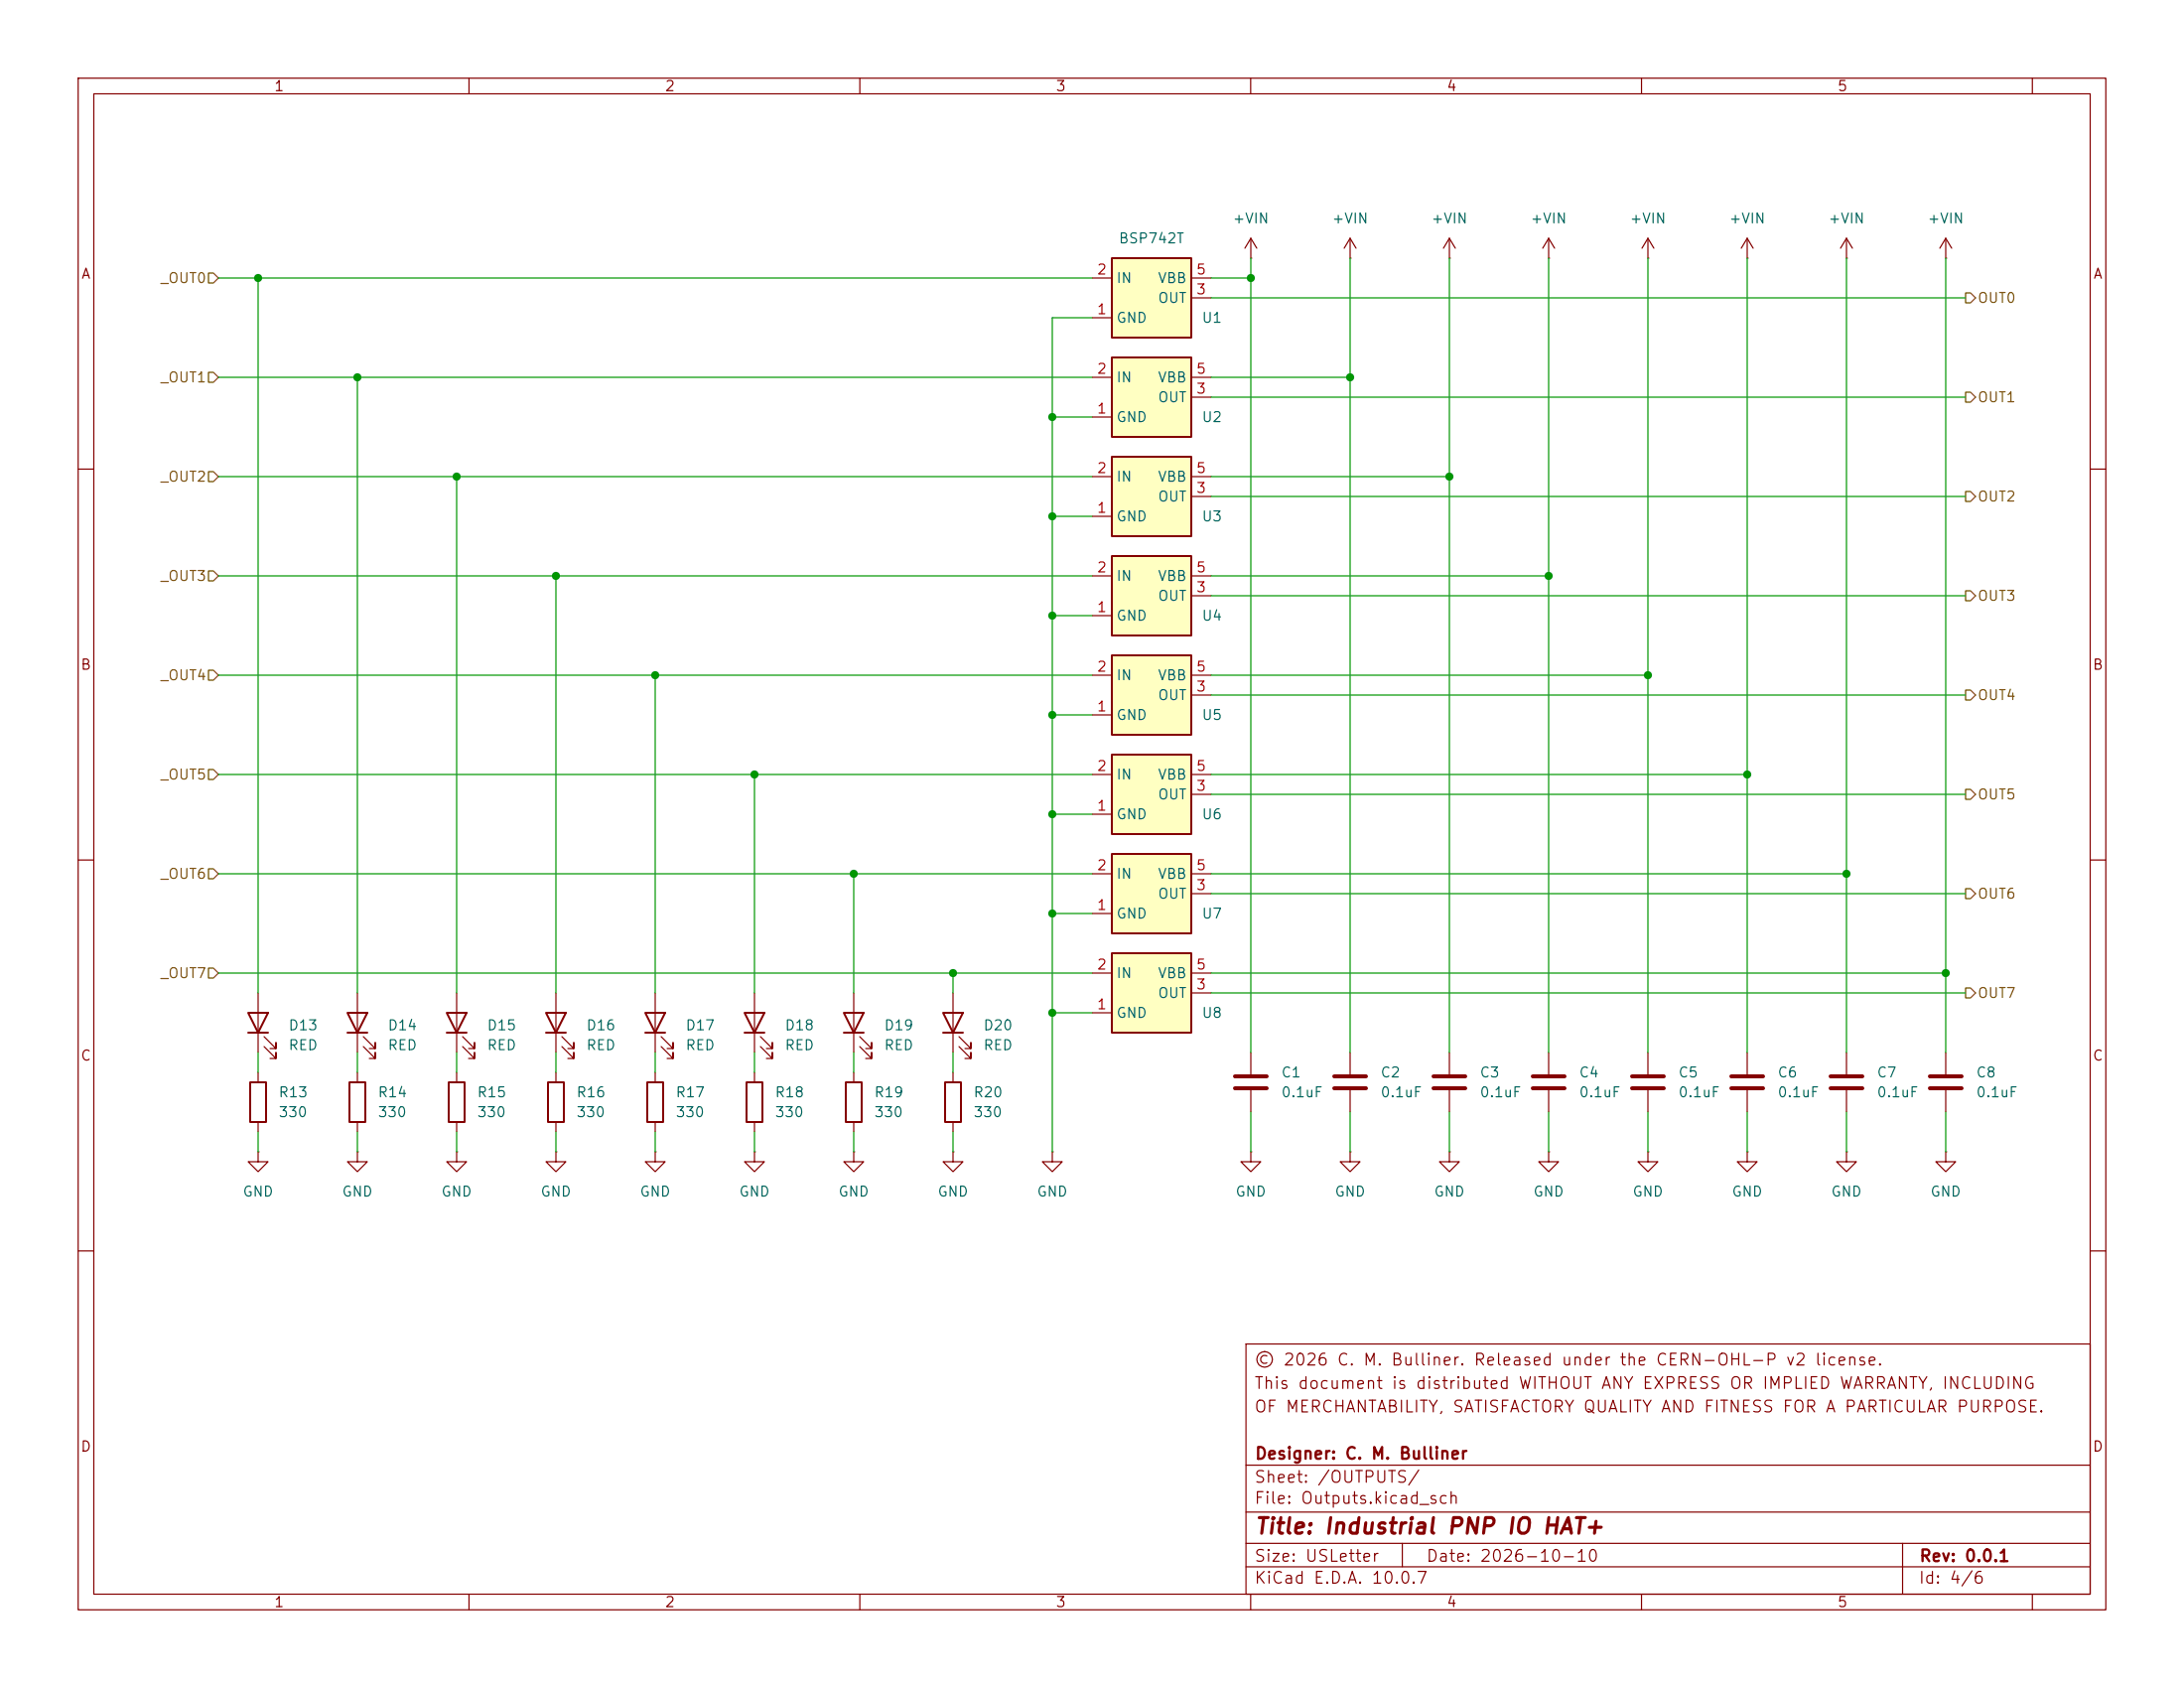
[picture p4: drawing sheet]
<svg xmlns="http://www.w3.org/2000/svg" width="279mm" height="216mm" viewBox="0 0 279 216" stroke-linecap="round" stroke-linejoin="round" font-family="sans-serif">
<g fill="none" stroke="#840000" stroke-width=".15">
<path d="M10 10h259.4v195.9h-259.4zM12 12h255.4v191.9h-255.4zM60 10v2M110 10v2M160 10v2M210 10v2M260 10v2M10 60h2M267.4 60h2M10 110h2M267.4 110h2M33 127v7.6"/>
<path d="M33 137.2v1.2M33.8 133.9l1.5 1.5v-.8v.8h-.8M33.8 132.6l1.5 1.5v-.7v.7h-.8M45.7 127v7.6M45.7 137.2v1.2M46.5 133.9l1.5 1.5v-.8v.8h-.8M46.5 132.6l1.5 1.5v-.7v.7h-.8M58.4 127v7.6M59.2 133.9l1.5 1.5v-.8v.8h-.8M59.2 132.6l1.5 1.5v-.7v.7h-.8M71.1 127v7.6M71.1 137.2v1.2"/>
<path d="M71.9 133.9l1.5 1.5v-.8v.8h-.8M71.9 132.6l1.5 1.5v-.7v.7h-.8M83.8 127v7.6M83.8 137.2v1.2M84.6 133.9l1.5 1.5v-.8v.8h-.8M84.6 132.6l1.5 1.5v-.7v.7h-.8M96.5 127v7.6M96.5 137.2v1.2M97.3 133.9l1.5 1.5v-.8v.8h-.8M97.3 132.6l1.5 1.5v-.7v.7h-.8M109.2 127v7.6M109.2 137.2v1.2"/>
<path d="M110 133.9l1.5 1.5v-.8v.8h-.8M110 132.6l1.5 1.5v-.7v.7h-.8M121.9 127v7.6M121.9 137.2v1.2M122.7 133.9l1.5 1.5v-.8v.8h-.8M122.7 132.6l1.5 1.5v-.7v.7h-.8M160 134.6v2.8M160 139.4v2.8M172.7 134.6v2.8M172.7 139.4v2.8M185.4 134.6v2.8M185.4 139.4v2.8"/>
<path d="M198.1 134.6v2.8M198.1 139.4v2.8M210.8 134.6v2.8M210.8 139.4v2.8M223.5 134.6v2.8M223.5 139.4v2.8M33 147.3v1.3h1.3l-1.3 1.3-1.3-1.3h1.3M33 147.3h.1M33 143.5v1.3M45.7 143.5v1.3M71.1 147.3v1.3h1.3l-1.3 1.3-1.3-1.3h1.3M71.1 147.3h.1"/>
<path d="M71.1 143.5v1.3M83.8 147.3v1.3h1.3l-1.3 1.3-1.3-1.3h1.3M83.8 147.3h.1M83.8 143.5v1.3M96.5 147.3v1.3h1.3l-1.3 1.3-1.3-1.3h1.3M96.5 147.3h.1M96.5 143.5v1.3M109.2 147.3v1.3h1.3l-1.3 1.3-1.3-1.3h1.3M109.2 147.3h.1M109.2 143.5v1.3M121.9 147.3v1.3h1.3l-1.3 1.3-1.3-1.3h1.3M121.9 147.3h.1"/>
<path d="M121.9 143.5v1.3M134.6 147.3v1.3h1.3l-1.3 1.3-1.3-1.3h1.3M134.6 147.3h.1M172.7 147.3v1.3h1.3l-1.3 1.3-1.3-1.3h1.3M172.7 147.3h.1M185.4 147.3v1.3h1.3l-1.3 1.3-1.3-1.3h1.3M185.4 147.3h.1M198.1 147.3v1.3h1.3l-1.3 1.3-1.3-1.3h1.3M198.1 147.3h.1M210.8 147.3v1.3h1.3l-1.3 1.3-1.3-1.3h1.3M210.8 147.3h.1M223.5 147.3v1.3h1.3l-1.3 1.3-1.3-1.3h1.3"/>
<path d="M223.5 147.3h.1M10 160h2M159.4 171.9h108v32h-108zM267.4 160h2M159.4 197.4h108M159.4 193.4h108M159.4 187.4h108M179.4 197.4v3M243.4 197.4v6.5M60 203.9v2M110 203.9v2M159.4 200.4h108"/>
<path d="M160 203.9v2M210 203.9v2M260 203.9v2"/>
</g>
<g fill="none" stroke="#840000" stroke-width=".25">
<path d="M31.7 129.5h2.6l-1.3 2.6zM31.7 132.1h2.6M32 138.4h2v5.1h-2zM44.4 129.5h2.6l-1.3 2.6zM44.4 132.1h2.6M44.7 138.4h2v5.1h-2zM57.1 129.5h2.6l-1.3 2.6zM57.1 132.1h2.6M69.8 129.5h2.6l-1.3 2.6zM69.8 132.1h2.6M70.1 138.4h2v5.1h-2zM82.5 129.5h2.6l-1.3 2.6z"/>
<path d="M82.5 132.1h2.6M82.8 138.4h2v5.1h-2zM95.2 129.5h2.6l-1.3 2.6zM95.2 132.1h2.6M95.5 138.4h2v5.1h-2zM107.9 129.5h2.6l-1.3 2.6zM107.9 132.1h2.6M108.2 138.4h2v5.1h-2zM120.6 129.5h2.6l-1.3 2.6zM120.6 132.1h2.6M120.9 138.4h2v5.1h-2z"/>
</g>
<path d="M158 137.7h4.1M158 139.2h4.1M170.7 137.7h4.1M170.7 139.2h4.1M183.4 137.7h4.1M183.4 139.2h4.1M196.1 137.7h4.1M196.1 139.2h4.1M208.8 137.7h4.1M208.8 139.2h4.1M221.5 137.7h4.1M221.5 139.2h4.1" fill="none" stroke="#840000" stroke-width=".51"/>
<path d="M142.2 45.7h10.2v10.2h-10.2z" fill="#ffffc2"/>
<path d="M142.2 45.7h10.2v10.2h-10.2z" fill="none" stroke="#840000" stroke-width=".25"/>
<path d="M139.7 53.3h2.5M139.7 48.3h2.5M152.4 48.3h2.5M152.4 50.8h2.5M160 147.3v1.3h1.3l-1.3 1.3-1.3-1.3h1.3M160 147.3h.1" fill="none" stroke="#840000" stroke-width=".15"/>
<path d="M142.2 109.2h10.2v10.2h-10.2z" fill="#ffffc2"/>
<path d="M142.2 109.2h10.2v10.2h-10.2z" fill="none" stroke="#840000" stroke-width=".25"/>
<path d="M139.7 116.8h2.5M139.7 111.8h2.5M152.4 111.8h2.5M152.4 114.3h2.5" fill="none" stroke="#840000" stroke-width=".15"/>
<path d="M142.2 121.9h10.2v10.2h-10.2z" fill="#ffffc2"/>
<path d="M142.2 121.9h10.2v10.2h-10.2z" fill="none" stroke="#840000" stroke-width=".25"/>
<path d="M139.7 129.5h2.5M139.7 124.5h2.5M152.4 124.5h2.5M152.4 127h2.5" fill="none" stroke="#840000" stroke-width=".15"/>
<path d="M142.2 96.5h10.2v10.2h-10.2z" fill="#ffffc2"/>
<path d="M142.2 96.5h10.2v10.2h-10.2z" fill="none" stroke="#840000" stroke-width=".25"/>
<g fill="none" stroke="#840000" stroke-width=".15">
<path d="M139.7 99.1h2.5M152.4 99.1h2.5M139.7 104.1h2.5M152.4 101.6h2.5M236.2 134.6v2.8M236.2 139.4v2.8M248.9 134.6v2.8M248.9 139.4v2.8M45.7 147.3v1.3h1.3l-1.3 1.3-1.3-1.3h1.3M45.7 147.3h.1M236.2 147.3v1.3h1.3l-1.3 1.3-1.3-1.3h1.3M236.2 147.3h.1"/>
<path d="M248.9 147.3v1.3h1.3l-1.3 1.3-1.3-1.3h1.3M248.9 147.3h.1"/>
</g>
<path d="M234.2 137.7h4.1M234.2 139.2h4.1M246.9 137.7h4.1M246.9 139.2h4.1" fill="none" stroke="#840000" stroke-width=".51"/>
<path d="M142.2 83.8h10.2v10.2h-10.2z" fill="#ffffc2"/>
<path d="M142.2 83.8h10.2v10.2h-10.2z" fill="none" stroke="#840000" stroke-width=".25"/>
<path d="M139.7 91.4h2.5M139.7 86.4h2.5M152.4 86.4h2.5M152.4 88.9h2.5" fill="none" stroke="#840000" stroke-width=".15"/>
<path d="M142.2 71.1h10.2v10.2h-10.2z" fill="#ffffc2"/>
<path d="M142.2 71.1h10.2v10.2h-10.2z" fill="none" stroke="#840000" stroke-width=".25"/>
<path d="M139.7 78.7h2.5M139.7 73.7h2.5M152.4 73.7h2.5M152.4 76.2h2.5" fill="none" stroke="#840000" stroke-width=".15"/>
<path d="M142.2 33h10.2v10.2h-10.2z" fill="#ffffc2"/>
<path d="M142.2 33h10.2v10.2h-10.2z" fill="none" stroke="#840000" stroke-width=".25"/>
<g fill="none" stroke="#840000" stroke-width=".15">
<path d="M139.7 35.6h2.5M152.4 35.6h2.5M152.4 38.1h2.5M160 33h.1M160 30.5l-.7 1.3M160 30.5l.8 1.3M160 30.5v2.5M172.7 33h.1M172.7 30.5l-.7 1.3M172.7 30.5l.8 1.3M172.7 30.5v2.5M185.4 33h.1"/>
<path d="M185.4 30.5l-.7 1.3M185.4 30.5l.8 1.3M185.4 30.5v2.5M139.7 40.6h2.5"/>
</g>
<path d="M142.2 58.4h10.2v10.2h-10.2z" fill="#ffffc2"/>
<path d="M142.2 58.4h10.2v10.2h-10.2zM57.4 138.4h2v5.1h-2z" fill="none" stroke="#840000" stroke-width=".25"/>
<g fill="none" stroke="#840000" stroke-width=".15">
<path d="M198.1 33h.1M198.1 30.5l-.7 1.3M198.1 30.5l.8 1.3M198.1 30.5v2.5M210.8 33h.1M210.8 30.5l-.7 1.3M210.8 30.5l.8 1.3M210.8 30.5v2.5M223.5 33h.1M223.5 30.5l-.7 1.3M223.5 30.5l.8 1.3M223.5 30.5v2.5"/>
<path d="M236.2 33h.1M236.2 30.5l-.7 1.3M236.2 30.5l.8 1.3M236.2 30.5v2.5M248.9 33h.1M248.9 30.5l-.7 1.3M248.9 30.5l.8 1.3M248.9 30.5v2.5M139.7 66h2.5M139.7 61h2.5M152.4 61h2.5M152.4 63.5h2.5"/>
<path d="M58.4 137.2v1.2M58.4 147.3v1.3h1.3l-1.3 1.3-1.3-1.3h1.3M58.4 147.3h.1M58.4 143.5v1.3"/>
</g>
<g fill="none" stroke="#725600" stroke-width=".15">
<path d="M26.7 34.9h.6l.6 .7-.6 .6h-.6zM251.5 37.5h.6l.6 .6-.6 .6h-.6zM26.7 47.6h.6l.6 .7-.6 .6h-.6zM251.5 50.2h.6l.6 .6-.6 .6h-.6zM26.7 60.3h.6l.6 .7-.6 .6h-.6zM26.7 73h.6l.6 .7-.6 .6h-.6zM251.5 62.9h.6l.6 .6-.6 .6h-.6zM251.5 75.6h.6l.6 .6-.6 .6h-.6zM26.7 98.4h.6l.6 .7-.6 .6h-.6zM26.7 85.7h.6l.6 .7-.6 .6h-.6zM251.5 88.3h.6l.6 .6-.6 .6h-.6zM26.7 111.1h.6l.6 .7-.6 .6h-.6z"/>
<path d="M251.5 101h.6l.6 .6-.6 .6h-.6zM251.5 113.7h.6l.6 .6-.6 .6h-.6zM26.7 123.8h.6l.6 .7-.6 .6h-.6zM251.5 126.4h.6l.6 .6-.6 .6h-.6z"/>
</g>
<g fill="none" stroke="#009600" stroke-width=".15">
<path d="M27.9 35.6h111.8M33 35.6v91.4M154.9 38.1h96.6M154.9 35.6h5.1M160 33v101.6M172.7 33v101.6M185.4 33v101.6M198.1 33v101.6M210.8 33v101.6M223.5 33v101.6M236.2 33v101.6M248.9 33v101.6"/>
<path d="M27.9 48.3h111.8M45.7 48.3v78.7M134.6 53.3h5.1M139.7 40.6h-5.1v106.7M154.9 50.8h96.6M154.9 48.3h17.8M27.9 73.7h111.8M27.9 61h111.8M58.4 61v66M71.1 73.7v53.3M134.6 78.7h5.1M134.6 66h5.1"/>
<path d="M154.9 76.2h96.6M154.9 63.5h96.6M154.9 73.7h43.2M154.9 61h30.5M27.9 86.4h111.8M27.9 99.1h111.8M83.8 86.4v40.6M96.5 99.1v27.9M134.6 91.4h5.1M154.9 88.9h96.6M154.9 86.4h55.9M154.9 99.1h68.6"/>
<path d="M27.9 111.8h111.8M109.2 111.8v15.2M134.6 104.1h5.1M134.6 116.8h5.1M154.9 111.8h81.3M154.9 114.3h96.6M154.9 101.6h96.6M27.9 124.5h111.8M33 134.6v2.6M45.7 134.6v2.6M58.4 134.6v2.6M71.1 134.6v2.6"/>
<path d="M83.8 134.6v2.6M96.5 134.6v2.6M109.2 134.6v2.6M121.9 124.5v2.5M121.9 134.6v2.6M134.6 129.5h5.1M154.9 124.5h94M154.9 127h96.6M33 144.8v2.5M45.7 144.8v2.5M58.4 144.8v2.5M71.1 144.8v2.5"/>
<path d="M83.8 144.8v2.5M96.5 144.8v2.5M109.2 144.8v2.5M121.9 144.8v2.5M160 142.2v5.1M172.7 142.2v5.1M185.4 142.2v5.1M198.1 142.2v5.1M210.8 142.2v5.1M223.5 142.2v5.1M236.2 142.2v5.1M248.9 142.2v5.1"/>
</g>
<g fill="#009600" stroke="#009600" stroke-width=".13">
<circle cx="198.1" cy="73.7" r=".46"/>
<circle cx="58.4" cy="61" r=".46"/>
<circle cx="33" cy="35.6" r=".46"/>
<circle cx="134.6" cy="91.4" r=".46"/>
<circle cx="83.8" cy="86.4" r=".46"/>
<circle cx="96.5" cy="99.1" r=".46"/>
<circle cx="134.6" cy="78.7" r=".46"/>
<circle cx="134.6" cy="66" r=".46"/>
<circle cx="134.6" cy="53.3" r=".46"/>
<circle cx="45.7" cy="48.3" r=".46"/>
<circle cx="71.1" cy="73.7" r=".46"/>
<circle cx="109.2" cy="111.8" r=".46"/>
<circle cx="134.6" cy="129.5" r=".46"/>
<circle cx="121.9" cy="124.5" r=".46"/>
<circle cx="248.9" cy="124.5" r=".46"/>
<circle cx="210.8" cy="86.4" r=".46"/>
<circle cx="223.5" cy="99.1" r=".46"/>
<circle cx="236.2" cy="111.8" r=".46"/>
<circle cx="134.6" cy="116.8" r=".46"/>
<circle cx="134.6" cy="104.1" r=".46"/>
<circle cx="160" cy="35.6" r=".46"/>
<circle cx="185.4" cy="61" r=".46"/>
<circle cx="172.7" cy="48.3" r=".46"/>
</g>
<text font-size="2" fill="#840000" x="160.4" y="196.7">Title: Industrial PNP IO HAT+</text>
<g font-size="1.5" fill="#840000">
<text x="160.4" y="178">This document is distributed WITHOUT ANY EXPRESS OR IMPLIED WARRANTY, INCLUDING</text>
<text x="160.4" y="175">© 2026 C. M. Bulliner. Released under the CERN-OHL-P v2 license.</text>
<text x="160.4" y="181">OF MERCHANTABILITY, SATISFACTORY QUALITY AND FITNESS FOR A PARTICULAR PURPOSE.</text>
<text x="160.4" y="190">Sheet: /OUTPUTS/</text>
<text x="160.4" y="187">Designer: C. M. Bulliner</text>
<text x="160.4" y="192.7">File: Outputs.kicad_sch</text>
<text x="160.4" y="202.9">KiCad E.D.A. 10.0.7</text>
<text x="160.4" y="200.1">Size: USLetter</text>
<text x="182.4" y="200.1">Date: 2026-10-10</text>
<text x="245.4" y="202.9">Id: 4/6</text>
<text x="245.4" y="200.1">Rev: 0.0.1</text>
</g>
<g font-size="1.3" fill="#840000">
<text x="35" y="12">1</text>
<text x="85" y="12">2</text>
<text x="135" y="12">3</text>
<text x="185" y="12">4</text>
<text x="235" y="12">5</text>
<text x="10.3" y="36">A</text>
<text x="267.7" y="36">A</text>
<text x="10.2" y="86">B</text>
<text x="267.6" y="86">B</text>
<text x="10.2" y="136">C</text>
<text x="267.6" y="136">C</text>
<text x="10.2" y="186">D</text>
<text x="267.6" y="186">D</text>
<text x="35" y="205.9">1</text>
<text x="85" y="205.9">2</text>
<text x="135" y="205.9">3</text>
<text x="185" y="205.9">4</text>
<text x="235" y="205.9">5</text>
</g>
<g font-size="1.3" fill="#006464">
<text x="157.6" y="28.9">+VIN</text>
<text x="170.3" y="28.9">+VIN</text>
<text x="183" y="28.9">+VIN</text>
<text x="195.7" y="28.9">+VIN</text>
<text x="208.4" y="28.9">+VIN</text>
<text x="221.1" y="28.9">+VIN</text>
<text x="233.8" y="28.9">+VIN</text>
<text x="246.5" y="28.9">+VIN</text>
<text x="143" y="31.4">BSP742T</text>
<text x="142.7" y="41.6">GND</text>
<text x="142.7" y="36.5">IN</text>
<text x="148" y="39.1">OUT</text>
<text x="148" y="36.5">VBB</text>
<text x="153.7" y="41.6">U1</text>
<text x="142.7" y="49.2">IN</text>
<text x="148" y="51.8">OUT</text>
<text x="148" y="49.2">VBB</text>
<text x="142.7" y="54.3">GND</text>
<text x="153.7" y="54.3">U2</text>
<text x="142.7" y="61.9">IN</text>
<text x="148" y="64.5">OUT</text>
<text x="148" y="61.9">VBB</text>
<text x="142.7" y="67">GND</text>
<text x="153.7" y="67">U3</text>
<text x="142.7" y="74.6">IN</text>
<text x="148" y="77.2">OUT</text>
<text x="148" y="74.6">VBB</text>
<text x="142.7" y="79.7">GND</text>
<text x="153.7" y="79.7">U4</text>
<text x="142.7" y="87.3">IN</text>
<text x="148" y="89.9">OUT</text>
<text x="148" y="87.3">VBB</text>
<text x="142.7" y="92.4">GND</text>
<text x="153.7" y="92.4">U5</text>
<text x="142.7" y="100">IN</text>
<text x="148" y="100">VBB</text>
<text x="142.7" y="105.1">GND</text>
<text x="148" y="102.6">OUT</text>
<text x="153.7" y="105.1">U6</text>
<text x="142.7" y="112.7">IN</text>
<text x="148" y="112.7">VBB</text>
<text x="142.7" y="117.8">GND</text>
<text x="148" y="115.3">OUT</text>
<text x="153.7" y="117.8">U7</text>
<text x="142.7" y="125.4">IN</text>
<text x="148" y="125.4">VBB</text>
<text x="142.7" y="130.5">GND</text>
<text x="148" y="128">OUT</text>
<text x="153.7" y="130.5">U8</text>
<text x="36.8" y="132.1">D13</text>
<text x="36.8" y="134.6">RED</text>
<text x="49.5" y="132.1">D14</text>
<text x="49.5" y="134.6">RED</text>
<text x="62.2" y="132.1">D15</text>
<text x="62.2" y="134.6">RED</text>
<text x="74.9" y="132.1">D16</text>
<text x="74.9" y="134.6">RED</text>
<text x="87.6" y="132.1">D17</text>
<text x="87.6" y="134.6">RED</text>
<text x="100.3" y="132.1">D18</text>
<text x="100.3" y="134.6">RED</text>
<text x="113" y="132.1">D19</text>
<text x="113" y="134.6">RED</text>
<text x="125.7" y="132.1">D20</text>
<text x="125.7" y="134.6">RED</text>
<text x="35.5" y="140.7">R13</text>
<text x="35.5" y="143.2">330</text>
<text x="48.2" y="140.7">R14</text>
<text x="48.2" y="143.2">330</text>
<text x="60.9" y="140.7">R15</text>
<text x="60.9" y="143.2">330</text>
<text x="73.6" y="140.7">R16</text>
<text x="73.6" y="143.2">330</text>
<text x="86.3" y="140.7">R17</text>
<text x="86.3" y="143.2">330</text>
<text x="99" y="140.7">R18</text>
<text x="99" y="143.2">330</text>
<text x="111.7" y="140.7">R19</text>
<text x="111.7" y="143.2">330</text>
<text x="124.4" y="140.7">R20</text>
<text x="124.4" y="143.2">330</text>
<text x="163.8" y="138.1">C1</text>
<text x="163.8" y="140.7">0.1uF</text>
<text x="176.5" y="138.1">C2</text>
<text x="176.5" y="140.7">0.1uF</text>
<text x="189.2" y="138.1">C3</text>
<text x="189.2" y="140.7">0.1uF</text>
<text x="201.9" y="138.1">C4</text>
<text x="201.9" y="140.7">0.1uF</text>
<text x="214.6" y="138.1">C5</text>
<text x="214.6" y="140.7">0.1uF</text>
<text x="227.3" y="138.1">C6</text>
<text x="227.3" y="140.7">0.1uF</text>
<text x="240" y="138.1">C7</text>
<text x="240" y="140.7">0.1uF</text>
<text x="252.7" y="138.1">C8</text>
<text x="252.7" y="140.7">0.1uF</text>
<text x="31" y="153.4">GND</text>
<text x="43.7" y="153.4">GND</text>
<text x="56.4" y="153.4">GND</text>
<text x="69.1" y="153.4">GND</text>
<text x="81.8" y="153.4">GND</text>
<text x="94.5" y="153.4">GND</text>
<text x="107.2" y="153.4">GND</text>
<text x="119.9" y="153.4">GND</text>
<text x="132.6" y="153.4">GND</text>
<text x="158" y="153.4">GND</text>
<text x="170.7" y="153.4">GND</text>
<text x="183.4" y="153.4">GND</text>
<text x="196.1" y="153.4">GND</text>
<text x="208.8" y="153.4">GND</text>
<text x="221.5" y="153.4">GND</text>
<text x="234.2" y="153.4">GND</text>
<text x="246.9" y="153.4">GND</text>
</g>
<g font-size="1.3" fill="#a90000">
<text x="140.2" y="35.4">2</text>
<text x="152.9" y="35.4">5</text>
<text x="140.2" y="40.5">1</text>
<text x="152.9" y="38">3</text>
<text x="140.2" y="53.2">1</text>
<text x="140.2" y="48.1">2</text>
<text x="152.9" y="50.7">3</text>
<text x="152.9" y="48.1">5</text>
<text x="140.2" y="65.9">1</text>
<text x="140.2" y="60.8">2</text>
<text x="152.9" y="63.4">3</text>
<text x="152.9" y="60.8">5</text>
<text x="140.2" y="73.5">2</text>
<text x="152.9" y="76.1">3</text>
<text x="152.9" y="73.5">5</text>
<text x="140.2" y="78.6">1</text>
<text x="140.2" y="86.2">2</text>
<text x="152.9" y="88.8">3</text>
<text x="152.9" y="86.2">5</text>
<text x="140.2" y="91.3">1</text>
<text x="140.2" y="98.9">2</text>
<text x="152.9" y="101.5">3</text>
<text x="152.9" y="98.9">5</text>
<text x="140.2" y="104">1</text>
<text x="140.2" y="111.6">2</text>
<text x="152.9" y="111.6">5</text>
<text x="140.2" y="116.7">1</text>
<text x="152.9" y="114.2">3</text>
<text x="140.2" y="124.3">2</text>
<text x="152.9" y="124.3">5</text>
<text x="140.2" y="129.4">1</text>
<text x="152.9" y="126.9">3</text>
</g>
<g font-size="1.3" fill="#725600">
<text x="20.4" y="36.5">_OUT0</text>
<text x="252.9" y="39.1">OUT0</text>
<text x="20.4" y="49.2">_OUT1</text>
<text x="252.9" y="51.8">OUT1</text>
<text x="20.4" y="61.9">_OUT2</text>
<text x="252.9" y="64.5">OUT2</text>
<text x="20.4" y="74.6">_OUT3</text>
<text x="252.9" y="77.2">OUT3</text>
<text x="20.4" y="87.3">_OUT4</text>
<text x="252.9" y="89.9">OUT4</text>
<text x="20.4" y="100">_OUT5</text>
<text x="252.9" y="102.6">OUT5</text>
<text x="20.4" y="112.7">_OUT6</text>
<text x="252.9" y="115.3">OUT6</text>
<text x="20.4" y="125.4">_OUT7</text>
<text x="252.9" y="128">OUT7</text>
</g>
</svg>
